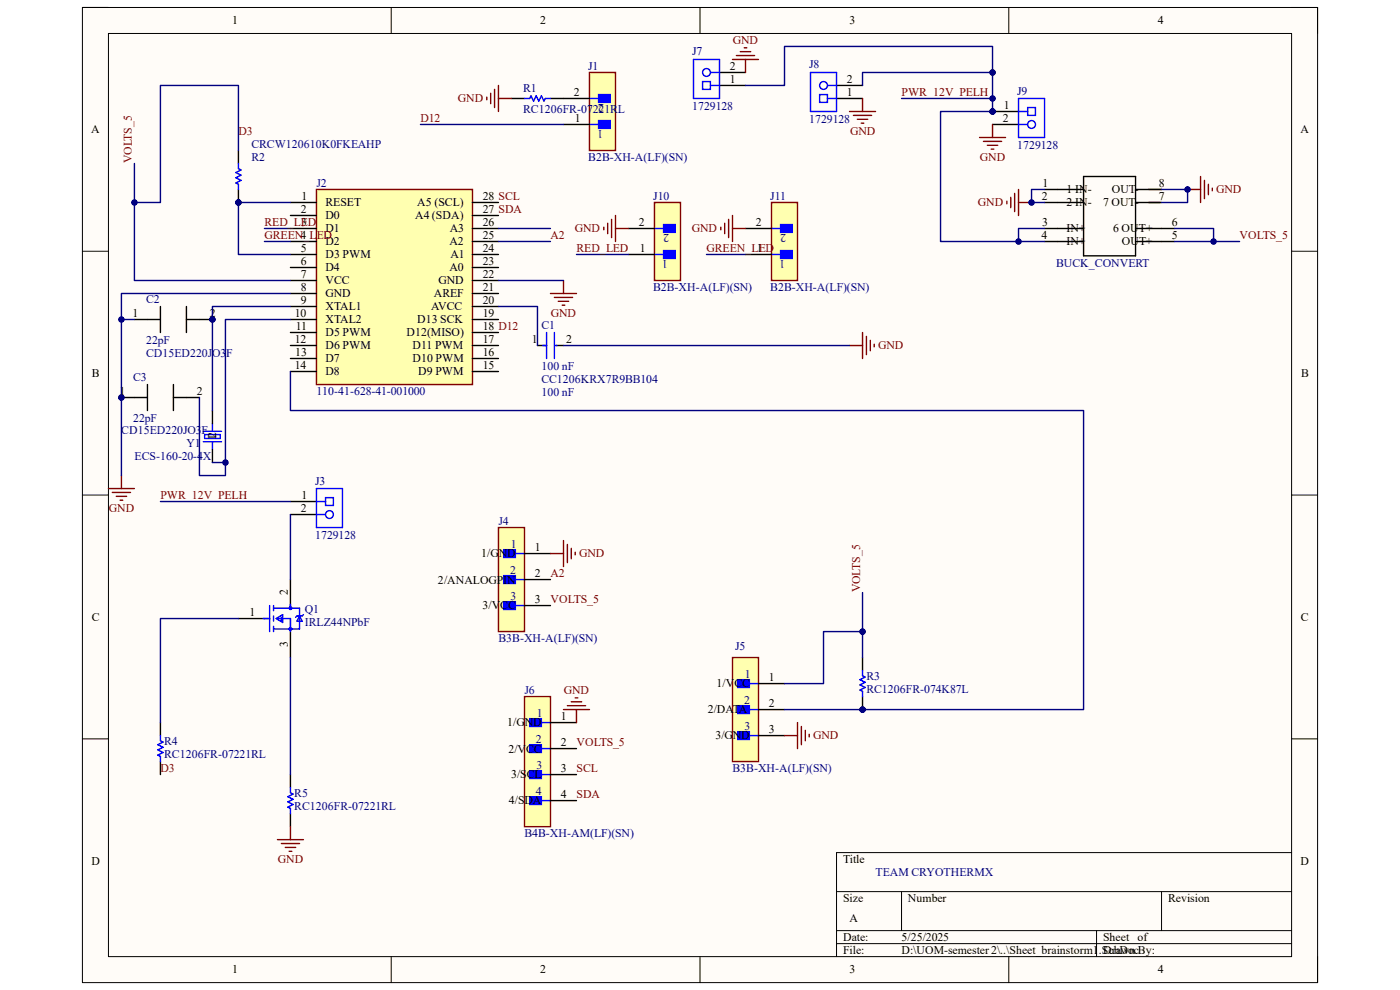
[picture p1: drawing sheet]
<svg xmlns="http://www.w3.org/2000/svg" width="297mm" height="210mm" viewBox="0 0 297 210" stroke-linecap="round" stroke-linejoin="round" font-family="sans-serif">
<path d="M17.5 1.6h262v206.8h-262z" fill-rule="evenodd" fill="#fffcf8"/>
<path d="M17.5 1.6h262v206.8h-262z" fill="none" stroke="#000" stroke-width=".21"/>
<path d="M23 7.1h251v195.8h-251z" fill-rule="evenodd" fill="#fffcf8"/>
<g fill="none" stroke="#000" stroke-width=".21">
<path d="M17.5 1.6h5.5M23 7.1h251v195.8h-251zM83 1.6v5.5M148.5 1.6v5.5M214 1.6v5.5M274 1.6h5.5v5.5M17.5 53.3h5.5M274 53.3h5.5M17.5 105h5.5M274 105h5.5M17.5 156.7h5.5M274 156.7h5.5"/>
<path d="M177.5 189.1h96.5M177.5 197.4h96.5M191.3 189.1v8.3M232.6 197.4v5.5M246.4 189.1v8.3M274 180.9h-96.5v22M83 202.9v5.5M148.5 202.9v5.5M177.5 200.2h96.5M214 202.9v5.5M279.5 202.9v5.5"/>
</g>
<circle cx="183" cy="150.5" r=".55" fill="#000080"/>
<circle cx="183" cy="150.5" r=".55" fill="none" stroke="#000080" stroke-width=".21"/>
<path d="M183 139.5v2.8M183 147.8v2.7" fill="none" stroke="#000" stroke-width=".3"/>
<circle cx="183" cy="150.5" r=".55" fill="#000080"/>
<circle cx="183" cy="150.5" r=".55" fill="none" stroke="#000080" stroke-width=".21"/>
<path d="M183 142.3v1.1l.5 .2-1.1 .6 1.1 .5-1.1 .6 1.1 .5-1.1 .6 .6 .3v1.1" fill="none" stroke="#00f" stroke-width=".3"/>
<path d="M111.3 147.8h5.5v27.6h-5.5z" fill-rule="evenodd" fill="#ffffb0"/>
<path d="M111.3 147.8h5.5v27.6h-5.5z" fill="none" stroke="#800000" stroke-width=".3"/>
<path d="M112.4 152.5h2.5v1.6h-2.5z" fill-rule="evenodd" fill="#00f"/>
<path d="M112.4 152.5h2.5v1.6h-2.5zM114.9 153.3h1.9" fill="none" stroke="#00f" stroke-width=".3"/>
<path d="M112.4 158h2.5v1.6h-2.5z" fill-rule="evenodd" fill="#00f"/>
<path d="M112.4 158h2.5v1.6h-2.5zM114.9 158.8h1.9" fill="none" stroke="#00f" stroke-width=".3"/>
<path d="M112.4 163.5h2.5v1.6h-2.5z" fill-rule="evenodd" fill="#00f"/>
<path d="M112.4 163.5h2.5v1.6h-2.5zM114.9 164.3h1.9" fill="none" stroke="#00f" stroke-width=".3"/>
<path d="M112.4 169h2.5v1.7h-2.5z" fill-rule="evenodd" fill="#00f"/>
<path d="M112.4 169h2.5v1.7h-2.5zM114.9 169.8h1.9" fill="none" stroke="#00f" stroke-width=".3"/>
<path d="M116.8 153.3h5.5M116.8 158.8h5.5M116.8 164.3h5.5M116.8 169.8h5.5" fill="none" stroke="#000" stroke-width=".3"/>
<path d="M155.4 139.5h5.5v22.1h-5.5z" fill-rule="evenodd" fill="#ffffb0"/>
<path d="M155.4 139.5h5.5v22.1h-5.5z" fill="none" stroke="#800000" stroke-width=".3"/>
<path d="M156.5 144.2h2.5v1.6h-2.5z" fill-rule="evenodd" fill="#00f"/>
<path d="M156.5 144.2h2.5v1.6h-2.5zM159 145h1.9" fill="none" stroke="#00f" stroke-width=".3"/>
<path d="M156.5 149.7h2.5v1.7h-2.5z" fill-rule="evenodd" fill="#00f"/>
<path d="M156.5 149.7h2.5v1.7h-2.5zM159 150.5h1.9" fill="none" stroke="#00f" stroke-width=".3"/>
<path d="M156.5 155.2h2.5v1.7h-2.5z" fill-rule="evenodd" fill="#00f"/>
<g fill="none" stroke="#00f" stroke-width=".3">
<path d="M55.8 131.2h1.4M57.2 128.5v5.5M58 128.5v1.1M58 130.7v1.1M58 132.9v1.1M58 129h5.5v4.4h-5.5M58.6 131.2l1.4-.8v1.6zM58.9 131.2h2.7v2.8M59.7 130.9v.9M61.6 128.2v.8M63.5 130.7l.6 1.1h-1.1zM64.4 130.4l-.3 .3h-1.1l-.3 .2"/>
<path d="M156.5 155.2h2.5v1.7h-2.5zM159 156h1.9"/>
<circle cx="61.6" cy="129" r=".28"/>
<circle cx="61.6" cy="133.4" r=".28"/>
</g>
<path d="M50.6 131.2h5.5M61.6 122.9v5.6M61.6 134v5.5M160.9 145h5.5M160.9 150.5h5.5M160.9 156h5.5" fill="none" stroke="#000" stroke-width=".3"/>
<path d="M67.1 40.2h33.1v41.4h-33.1z" fill-rule="evenodd" fill="#ffffb0"/>
<g fill="none" stroke="#800000" stroke-width=".3">
<path d="M67.1 40.2h33.1v41.4h-33.1zM119.5 59.5v2.8M116.8 62.3h5.5M117.6 63.1h3.9M118.4 63.9h2.2M119.3 64.7h.5M180.2 73.3h2.8M183 70.5v5.6M183.8 71.4v3.8M184.6 72.2v2.2M185.5 73v.6M23 103.6h5.5"/>
<path d="M23.8 104.5h3.9M24.7 105.3h2.2M25.5 106.1h.5M25.8 100.9v2.7M119.5 150.5h5.6M120.4 149.7h3.8M121.2 148.9h2.2M122 148h.6M122.3 150.5v2.8M166.4 156h2.8M169.2 153.3v5.5M170 154.1v3.9"/>
<path d="M170.8 154.9v2.2M171.7 155.8v.5M58.9 178.1h5.5M59.7 178.9h3.9M60.5 179.8h2.2M61.6 175.4v2.7M61.3 180.6h.6"/>
</g>
<g fill="none" stroke="#000" stroke-width=".3">
<path d="M61.6 43h5.5M61.6 45.7h5.5M61.6 48.5h5.5M61.6 51.2h5.5M61.6 54h5.5M61.6 56.7h5.5M61.6 59.5h5.5M100.2 43h5.5M100.2 45.7h5.5M100.2 48.5h5.5M100.2 51.2h5.5M100.2 54h5.5"/>
<path d="M100.2 56.7h5.5M100.2 59.5h5.5M61.6 62.3h5.5M61.6 65h5.5M61.6 67.8h5.5M61.6 70.5h5.5M61.6 73.3h5.5M61.6 76.1h5.5M61.6 78.8h5.5M100.2 62.3h5.5M100.2 65h5.5M100.2 67.8h5.5"/>
<path d="M100.2 70.5h5.5M100.2 73.3h5.5M100.2 76.1h5.5M100.2 78.8h5.5M114 73.3h2M117.9 73.3h1.6M45.1 87.1v2.7M45.1 95.4v2.7M34 153.3v2.7M34 161.6v2.7M61.6 164.3v2.8M61.6 172.6v2.8"/>
</g>
<path d="M115.1 73.3h.9M116 70.5v5.6M117.6 70.5v5.6M117.9 73.3h.3M43.1 91.5h3.9M43.1 93.7h3.9M43.4 92.2h3.3v.8h-3.3zM45.1 89.8v1.7M45.1 93.7v1.7M34 156v1.1l.6 .3-1.1 .6 1.1 .5-1.1 .6 1.1 .5-1.1 .6 .5 .3v1.1M61.6 167.1v1.1l.6 .3-1.1 .5 1.1 .6-1.1 .5 1.1 .6-1.1 .5 .5 .3v1.1" fill="none" stroke="#00f" stroke-width=".3"/>
<path d="M105.7 111.9h5.6v22.1h-5.6z" fill-rule="evenodd" fill="#ffffb0"/>
<path d="M105.7 111.9h5.6v22.1h-5.6z" fill="none" stroke="#800000" stroke-width=".3"/>
<path d="M106.9 116.6h2.4v1.7h-2.4z" fill-rule="evenodd" fill="#00f"/>
<path d="M106.9 116.6h2.4v1.7h-2.4zM109.3 117.4h2" fill="none" stroke="#00f" stroke-width=".3"/>
<path d="M106.9 122.1h2.4v1.7h-2.4z" fill-rule="evenodd" fill="#00f"/>
<path d="M106.9 122.1h2.4v1.7h-2.4zM109.3 122.9h2" fill="none" stroke="#00f" stroke-width=".3"/>
<path d="M106.9 127.6h2.4v1.7h-2.4z" fill-rule="evenodd" fill="#00f"/>
<path d="M106.9 127.6h2.4v1.7h-2.4zM109.3 128.5h2" fill="none" stroke="#00f" stroke-width=".3"/>
<path d="M111.3 117.4h5.5M111.3 122.9h5.5M111.3 128.5h5.5" fill="none" stroke="#000" stroke-width=".3"/>
<path d="M116.8 117.4h2.7M119.5 114.7v5.5M120.4 115.5v3.9M121.2 116.3v2.2M122 117.2v.5" fill="none" stroke="#800000" stroke-width=".3"/>
<path d="M125.1 15.4h5.5v16.5h-5.5z" fill-rule="evenodd" fill="#ffffb0"/>
<path d="M125.1 15.4h5.5v16.5h-5.5z" fill="none" stroke="#800000" stroke-width=".3"/>
<path d="M127 25.6h2.5v1.6h-2.5z" fill-rule="evenodd" fill="#00f"/>
<path d="M125.1 26.4h1.9M127 25.6h2.5v1.6h-2.5z" fill="none" stroke="#00f" stroke-width=".3"/>
<path d="M127 20.1h2.5v1.6h-2.5z" fill-rule="evenodd" fill="#00f"/>
<path d="M111.3 20.9h1.1l.2-.6 .6 1.1 .5-1.1 .6 1.1 .6-1.1 .5 1.1 .3-.5h1.1M125.1 20.9h1.9M127 20.1h2.5v1.6h-2.5zM67.1 109.2h2M67.1 106.4h2M67.1 103.6h5.5v8.3h-5.5z" fill="none" stroke="#00f" stroke-width=".3"/>
<path d="M108.5 20.9h2.8M116.8 20.9h8.3M119.5 26.4h5.6M61.6 106.4h5.5M61.6 109.2h5.5" fill="none" stroke="#000" stroke-width=".3"/>
<path d="M104.1 19.8v2.2M104.9 19v3.8M105.7 18.1v5.5M103.3 20.6v.6M105.7 20.9h2.8" fill="none" stroke="#800000" stroke-width=".3"/>
<circle cx="69.9" cy="109.2" r=".83" fill="#fff"/>
<g fill="none" stroke="#00f" stroke-width=".3">
<path d="M69.1 105.6h1.6v1.6h-1.6z"/>
<circle cx="69.9" cy="109.2" r=".83"/>
</g>
<circle cx="50.6" cy="43" r=".55" fill="#000080"/>
<circle cx="50.6" cy="43" r=".55" fill="none" stroke="#000080" stroke-width=".21"/>
<path d="M50.6 31.9v2.8M50.6 40.2v2.8" fill="none" stroke="#000" stroke-width=".3"/>
<circle cx="50.6" cy="43" r=".55" fill="#000080"/>
<circle cx="50.6" cy="43" r=".55" fill="none" stroke="#000080" stroke-width=".21"/>
<path d="M50.6 34.7v1.1l.5 .3-1.1 .5 1.1 .6-1.1 .5 1.1 .6-1.1 .5 .6 .3v1.1" fill="none" stroke="#00f" stroke-width=".3"/>
<circle cx="45.1" cy="67.8" r=".55" fill="#000080"/>
<circle cx="45.1" cy="67.8" r=".55" fill="none" stroke="#000080" stroke-width=".21"/>
<path d="M28.5 67.8h5.5M34 65v5.5M39.5 65v5.5M39.5 67.8h5.6" fill="none" stroke="#000" stroke-width=".3"/>
<circle cx="45.1" cy="67.8" r=".55" fill="#000080"/>
<circle cx="45.1" cy="67.8" r=".55" fill="none" stroke="#000080" stroke-width=".21"/>
<circle cx="25.8" cy="84.3" r=".55" fill="#000080"/>
<circle cx="25.8" cy="84.3" r=".55" fill="none" stroke="#000080" stroke-width=".21"/>
<path d="M25.8 84.3h5.5M31.3 81.6v5.5M36.8 81.6v5.5M36.8 84.3h2.7" fill="none" stroke="#000" stroke-width=".3"/>
<circle cx="25.8" cy="84.3" r=".55" fill="#000080"/>
<circle cx="25.8" cy="84.3" r=".55" fill="none" stroke="#000080" stroke-width=".21"/>
<path d="M39.5 84.3h2.8" fill="none" stroke="#000" stroke-width=".3"/>
<circle cx="210.6" cy="23.7" r=".55" fill="#000080"/>
<circle cx="210.6" cy="23.7" r=".55" fill="none" stroke="#000080" stroke-width=".21"/>
<path d="M210.6 23.7h5.5" fill="none" stroke="#000" stroke-width=".3"/>
<circle cx="210.6" cy="23.7" r=".55" fill="#000080"/>
<circle cx="210.6" cy="23.7" r=".55" fill="none" stroke="#000080" stroke-width=".21"/>
<path d="M210.6 26.4h5.5" fill="none" stroke="#000" stroke-width=".3"/>
<path d="M216.1 26.4h1.9M216.1 23.7h1.9M216.1 20.9h5.5v8.3h-5.5z" fill="none" stroke="#00f" stroke-width=".3"/>
<circle cx="218.8" cy="26.4" r=".83" fill="#fff"/>
<g fill="none" stroke="#00f" stroke-width=".3">
<path d="M147.1 12.6h5.5v8.3h-5.5zM150.7 15.4h1.9M150.7 18.1h1.9M218 22.8h1.7v1.7h-1.7z"/>
<circle cx="218.8" cy="26.4" r=".83"/>
</g>
<path d="M152.6 18.1h5.6M152.6 15.4h5.6M229.9 37.4h11v16.9h-11zM221.6 40.2h8.3M221.6 43h8.3M221.6 48.5h8.3M221.6 51.2h8.3M240.9 40.2h5.5M240.9 43h5.5M240.9 48.5h8.3M240.9 51.2h8.3" fill="none" stroke="#000" stroke-width=".3"/>
<path d="M207.8 29.2h5.5M208.6 30h3.9M209.5 30.8h2.2M210.3 31.6h.5M210.6 26.4v2.8" fill="none" stroke="#800000" stroke-width=".3"/>
<circle cx="149.9" cy="15.4" r=".83" fill="#fff"/>
<g fill="none" stroke="#00f" stroke-width=".3">
<path d="M149.1 17.3h1.6v1.7h-1.6zM171.9 15.4h5.6v8.3h-5.6zM175.5 18.1h2M175.5 20.9h2"/>
<circle cx="149.9" cy="15.4" r=".83"/>
</g>
<path d="M155.4 12.6h5.5M156.2 11.8h3.9M157.1 11h2.2M157.9 10.1h.5M158.2 12.6v2.8" fill="none" stroke="#800000" stroke-width=".3"/>
<path d="M177.5 18.1h5.5M177.5 20.9h5.5" fill="none" stroke="#000" stroke-width=".3"/>
<circle cx="174.7" cy="18.1" r=".83" fill="#fff"/>
<g fill="none" stroke="#00f" stroke-width=".3">
<path d="M173.9 20.1h1.6v1.6h-1.6z"/>
<circle cx="174.7" cy="18.1" r=".83"/>
</g>
<path d="M180.2 23.7h5.5M181 24.5h3.9M181.9 25.3h2.2M182.7 26.1h.6M183 20.9v2.8M213.6 42.7v.5M214.4 41.9v2.2M215.3 41v3.9M216.1 40.2v5.5M216.1 43h2.7" fill="none" stroke="#800000" stroke-width=".3"/>
<circle cx="218.8" cy="43" r=".55" fill="#000080"/>
<circle cx="218.8" cy="43" r=".55" fill="none" stroke="#000080" stroke-width=".21"/>
<path d="M254.7 37.4v5.6M255.5 38.3v3.8M256.4 39.1v2.2M257.2 39.9v.6M251.9 40.2h2.8" fill="none" stroke="#800000" stroke-width=".3"/>
<circle cx="251.9" cy="40.2" r=".55" fill="#000080"/>
<circle cx="251.9" cy="40.2" r=".55" fill="none" stroke="#000080" stroke-width=".21"/>
<path d="M138.8 43h5.6v16.5h-5.6z" fill-rule="evenodd" fill="#ffffb0"/>
<path d="M138.8 43h5.6v16.5h-5.6z" fill="none" stroke="#800000" stroke-width=".3"/>
<path d="M140.8 53.2h2.5v1.6h-2.5z" fill-rule="evenodd" fill="#00f"/>
<path d="M138.8 54h2M140.8 53.2h2.5v1.6h-2.5z" fill="none" stroke="#00f" stroke-width=".3"/>
<path d="M140.8 47.6h2.5v1.7h-2.5z" fill-rule="evenodd" fill="#00f"/>
<path d="M138.8 48.5h2M140.8 47.6h2.5v1.7h-2.5z" fill="none" stroke="#00f" stroke-width=".3"/>
<path d="M133.3 54h5.5M133.3 48.5h5.5" fill="none" stroke="#000" stroke-width=".3"/>
<path d="M163.7 43h5.5v16.5h-5.5z" fill-rule="evenodd" fill="#ffffb0"/>
<path d="M163.7 43h5.5v16.5h-5.5z" fill="none" stroke="#800000" stroke-width=".3"/>
<path d="M165.6 53.2h2.5v1.6h-2.5z" fill-rule="evenodd" fill="#00f"/>
<path d="M163.7 54h1.9M165.6 53.2h2.5v1.6h-2.5z" fill="none" stroke="#00f" stroke-width=".3"/>
<path d="M165.6 47.6h2.5v1.7h-2.5z" fill-rule="evenodd" fill="#00f"/>
<path d="M163.7 48.5h1.9M165.6 47.6h2.5v1.7h-2.5z" fill="none" stroke="#00f" stroke-width=".3"/>
<path d="M158.2 54h5.5M158.2 48.5h5.5" fill="none" stroke="#000" stroke-width=".3"/>
<path d="M128.1 48.2v.5M128.9 47.4v2.2M129.7 46.5v3.9M130.6 45.7v5.5M130.6 48.5h2.7M152.9 48.2v.5M153.7 47.4v2.2M154.6 46.5v3.9M155.4 48.5h2.8M155.4 45.7v5.5" fill="none" stroke="#800000" stroke-width=".3"/>
<path d="M61.6 62.3h-35.8v38.6" fill="none" stroke="#000080" stroke-width=".3"/>
<circle cx="25.8" cy="84.3" r=".55" fill="#000080"/>
<circle cx="25.8" cy="84.3" r=".55" fill="none" stroke="#000080" stroke-width=".21"/>
<circle cx="25.8" cy="67.8" r=".55" fill="#000080"/>
<circle cx="25.8" cy="67.8" r=".55" fill="none" stroke="#000080" stroke-width=".21"/>
<path d="M105.7 59.5h13.8M105.7 48.5h11.1M119.5 73.3h60.7M34 106.4h27.6M61.6 109.2v13.7M50.6 131.2h-16.6v22.1M61.6 139.5v24.8M183 134h-8.3v11h-8.3" fill="none" stroke="#000080" stroke-width=".3"/>
<circle cx="183" cy="134" r=".55" fill="#000080"/>
<circle cx="183" cy="134" r=".55" fill="none" stroke="#000080" stroke-width=".21"/>
<path d="M166.4 150.5h16.6" fill="none" stroke="#000080" stroke-width=".3"/>
<circle cx="183" cy="150.5" r=".55" fill="#000080"/>
<circle cx="183" cy="150.5" r=".55" fill="none" stroke="#000080" stroke-width=".21"/>
<path d="M183 125.7v8.3" fill="none" stroke="#000080" stroke-width=".3"/>
<circle cx="183" cy="134" r=".55" fill="#000080"/>
<circle cx="183" cy="134" r=".55" fill="none" stroke="#000080" stroke-width=".21"/>
<path d="M183 134v5.5" fill="none" stroke="#000080" stroke-width=".3"/>
<circle cx="183" cy="134" r=".55" fill="#000080"/>
<circle cx="183" cy="134" r=".55" fill="none" stroke="#000080" stroke-width=".21"/>
<path d="M61.6 78.8v8.3h168.3v63.4h-46.9" fill="none" stroke="#000080" stroke-width=".3"/>
<circle cx="183" cy="150.5" r=".55" fill="#000080"/>
<circle cx="183" cy="150.5" r=".55" fill="none" stroke="#000080" stroke-width=".21"/>
<path d="M89.2 26.4h30.3M105.7 51.2h11.1M61.6 65h-16.5v22.1" fill="none" stroke="#000080" stroke-width=".3"/>
<circle cx="45.1" cy="67.8" r=".55" fill="#000080"/>
<circle cx="45.1" cy="67.8" r=".55" fill="none" stroke="#000080" stroke-width=".21"/>
<path d="M25.8 67.8h2.7M105.7 65h8.3v8.3" fill="none" stroke="#000080" stroke-width=".3"/>
<circle cx="25.8" cy="67.8" r=".55" fill="#000080"/>
<circle cx="25.8" cy="67.8" r=".55" fill="none" stroke="#000080" stroke-width=".21"/>
<path d="M42.3 84.3v16.6h5.5v-2.8" fill="none" stroke="#000080" stroke-width=".3"/>
<circle cx="47.8" cy="98.1" r=".55" fill="#000080"/>
<circle cx="47.8" cy="98.1" r=".55" fill="none" stroke="#000080" stroke-width=".21"/>
<path d="M61.6 67.8h-13.8v30.3h-2.7" fill="none" stroke="#000080" stroke-width=".3"/>
<circle cx="47.8" cy="98.1" r=".55" fill="#000080"/>
<circle cx="47.8" cy="98.1" r=".55" fill="none" stroke="#000080" stroke-width=".21"/>
<path d="M210.6 15.4v-5.5h-44.2v8.2h-8.2" fill="none" stroke="#000080" stroke-width=".3"/>
<circle cx="210.6" cy="15.4" r=".55" fill="#000080"/>
<circle cx="210.6" cy="15.4" r=".55" fill="none" stroke="#000080" stroke-width=".21"/>
<path d="M210.6 15.4v8.3" fill="none" stroke="#000080" stroke-width=".3"/>
<circle cx="210.6" cy="23.7" r=".55" fill="#000080"/>
<circle cx="210.6" cy="23.7" r=".55" fill="none" stroke="#000080" stroke-width=".21"/>
<circle cx="210.6" cy="20.9" r=".55" fill="#000080"/>
<circle cx="210.6" cy="20.9" r=".55" fill="none" stroke="#000080" stroke-width=".21"/>
<circle cx="210.6" cy="15.4" r=".55" fill="#000080"/>
<circle cx="210.6" cy="15.4" r=".55" fill="none" stroke="#000080" stroke-width=".21"/>
<path d="M221.6 48.5h-5.5v2.7h5.5" fill="none" stroke="#000080" stroke-width=".3"/>
<circle cx="216.1" cy="51.2" r=".55" fill="#000080"/>
<circle cx="216.1" cy="51.2" r=".55" fill="none" stroke="#000080" stroke-width=".21"/>
<path d="M191.3 20.9h19.3" fill="none" stroke="#000080" stroke-width=".3"/>
<circle cx="210.6" cy="20.9" r=".55" fill="#000080"/>
<circle cx="210.6" cy="20.9" r=".55" fill="none" stroke="#000080" stroke-width=".21"/>
<path d="M210.6 15.4h-27.6v2.7" fill="none" stroke="#000080" stroke-width=".3"/>
<circle cx="210.6" cy="15.4" r=".55" fill="#000080"/>
<circle cx="210.6" cy="15.4" r=".55" fill="none" stroke="#000080" stroke-width=".21"/>
<path d="M210.6 23.7h-11.1v27.5h16.6" fill="none" stroke="#000080" stroke-width=".3"/>
<circle cx="216.1" cy="51.2" r=".55" fill="#000080"/>
<circle cx="216.1" cy="51.2" r=".55" fill="none" stroke="#000080" stroke-width=".21"/>
<circle cx="210.6" cy="23.7" r=".55" fill="#000080"/>
<circle cx="210.6" cy="23.7" r=".55" fill="none" stroke="#000080" stroke-width=".21"/>
<path d="M221.6 40.2h-2.8v2.8h2.8" fill="none" stroke="#000080" stroke-width=".3"/>
<circle cx="218.8" cy="43" r=".55" fill="#000080"/>
<circle cx="218.8" cy="43" r=".55" fill="none" stroke="#000080" stroke-width=".21"/>
<path d="M246.4 40.2h5.5v2.8h-5.5" fill="none" stroke="#000080" stroke-width=".3"/>
<circle cx="251.9" cy="40.2" r=".55" fill="#000080"/>
<circle cx="251.9" cy="40.2" r=".55" fill="none" stroke="#000080" stroke-width=".21"/>
<path d="M249.2 48.5h8.3v2.7h-8.3" fill="none" stroke="#000080" stroke-width=".3"/>
<circle cx="257.5" cy="51.2" r=".55" fill="#000080"/>
<circle cx="257.5" cy="51.2" r=".55" fill="none" stroke="#000080" stroke-width=".21"/>
<path d="M28.5 34.7v24.8h33.1" fill="none" stroke="#000080" stroke-width=".3"/>
<circle cx="28.5" cy="43" r=".55" fill="#000080"/>
<circle cx="28.5" cy="43" r=".55" fill="none" stroke="#000080" stroke-width=".21"/>
<path d="M257.5 51.2h5.5" fill="none" stroke="#000080" stroke-width=".3"/>
<circle cx="257.5" cy="51.2" r=".55" fill="#000080"/>
<circle cx="257.5" cy="51.2" r=".55" fill="none" stroke="#000080" stroke-width=".21"/>
<path d="M50.6 43h11" fill="none" stroke="#000080" stroke-width=".3"/>
<circle cx="50.6" cy="43" r=".55" fill="#000080"/>
<circle cx="50.6" cy="43" r=".55" fill="none" stroke="#000080" stroke-width=".21"/>
<path d="M50.6 31.9v-13.8h-16.6v24.9h-5.5" fill="none" stroke="#000080" stroke-width=".3"/>
<circle cx="28.5" cy="43" r=".55" fill="#000080"/>
<circle cx="28.5" cy="43" r=".55" fill="none" stroke="#000080" stroke-width=".21"/>
<path d="M50.6 43v11h11" fill="none" stroke="#000080" stroke-width=".3"/>
<circle cx="50.6" cy="43" r=".55" fill="#000080"/>
<circle cx="50.6" cy="43" r=".55" fill="none" stroke="#000080" stroke-width=".21"/>
<path d="M56.1 51.2h5.5M56.1 48.5h5.5M122.3 54h11M149.9 54h8.3" fill="none" stroke="#000080" stroke-width=".3"/>
<g font-size="2.5">
<text x="49.3" y="5.2">1</text>
<text x="114.6" y="5.2">2</text>
<text x="180.2" y="5.2">3</text>
<text x="245.6" y="5.2">4</text>
<text x="154.9" y="17.6">1</text>
<text x="154.9" y="14.8">2</text>
<text x="179.7" y="17.6">2</text>
<text x="121.7" y="20.3">2</text>
<text x="179.7" y="20.3">1</text>
<text x="212.9" y="23.1">1</text>
<text x="19.3" y="28.3">A</text>
<text x="121.9" y="25.9">1</text>
<text x="212.7" y="25.9">2</text>
<text x="275.9" y="28.3">A</text>
<text x="221.2" y="39.6">1</text>
<text x="226.3" y="41">1 IN-</text>
<text x="235.9" y="41">OUT-</text>
<text x="245.9" y="39.6">8</text>
<text x="63.8" y="45.2">2</text>
<text x="63.9" y="47.9">3</text>
<text x="64" y="42.4">1</text>
<text x="69" y="43.8">RESET</text>
<text x="69" y="46.5">D0</text>
<text x="88.1" y="46.5">A4 (SDA)</text>
<text x="88.5" y="43.8">A5 (SCL)</text>
<text x="102.4" y="42.4">28 SCL</text>
<text x="102.4" y="45.2">27 SDA</text>
<text x="102.4" y="47.9">26</text>
<text x="135.5" y="47.9">2</text>
<text x="160.3" y="47.9">2</text>
<text x="221" y="42.4">2</text>
<text x="221.1" y="47.9">3</text>
<text x="226.3" y="43.8">2 IN-</text>
<text x="234" y="43.8">7 OUT-</text>
<text x="245.9" y="42.4">7</text>
<text x="248.6" y="47.9">6</text>
<text x="63.8" y="50.7">4</text>
<text x="63.8" y="53.4">5</text>
<text x="69" y="49.3">D1</text>
<text x="69" y="52.1">D2</text>
<text x="95.4" y="52.1">A2</text>
<text x="95.5" y="49.3">A3</text>
<text x="102.4" y="50.7">25</text>
<text x="102.4" y="53.4">24</text>
<text x="135.7" y="53.4">1</text>
<text x="160.5" y="53.4">1</text>
<text x="221" y="50.7">4</text>
<text x="226.3" y="49.3">IN+</text>
<text x="226.3" y="52.1">IN+</text>
<text x="236.1" y="49.3">6 OUT+</text>
<text x="238" y="52.1">OUT+</text>
<text x="248.6" y="50.7">5</text>
<text x="63.8" y="56.2">6</text>
<text x="63.8" y="58.9">7</text>
<text x="69" y="54.8">D3 PWM</text>
<text x="69" y="57.6">D4</text>
<text x="95.3" y="57.6">A0</text>
<text x="95.5" y="54.8">A1</text>
<text x="102.4" y="56.2">23</text>
<text x="102.4" y="58.9">22</text>
<text x="63.8" y="64.5">9</text>
<text x="63.8" y="61.7">8</text>
<text x="69" y="60.3">VCC</text>
<text x="69" y="63.1">GND</text>
<text x="69" y="65.8">XTAL1</text>
<text x="91.5" y="65.8">AVCC</text>
<text x="92" y="63.1">AREF</text>
<text x="93" y="60.3">GND</text>
<text x="102.4" y="61.7">21</text>
<text x="102.4" y="64.5">20</text>
<text x="28.1" y="67.2">1</text>
<text x="44.5" y="67.2">2</text>
<text x="62.5" y="67.2">10</text>
<text x="62.7" y="70">11</text>
<text x="69" y="68.6">XTAL2</text>
<text x="69" y="71.4">D5 PWM</text>
<text x="86.2" y="71.4">D12(MISO)</text>
<text x="88.5" y="68.6">D13 SCK</text>
<text x="102.4" y="67.2">19</text>
<text x="102.4" y="70">18 D12</text>
<text x="62.5" y="72.7">12</text>
<text x="62.7" y="75.5">13</text>
<text x="69" y="74.1">D6 PWM</text>
<text x="69" y="76.9">D7</text>
<text x="87.5" y="74.1">D11 PWM</text>
<text x="87.5" y="76.9">D10 PWM</text>
<text x="102.4" y="72.7">17</text>
<text x="102.4" y="75.5">16</text>
<text x="112.8" y="72.7">1</text>
<text x="120.1" y="72.7">2</text>
<text x="19.5" y="80">B</text>
<text x="25.4" y="83.8">1</text>
<text x="41.7" y="83.8">2</text>
<text x="62.5" y="78.3">14</text>
<text x="69" y="79.6">D8</text>
<text x="88.7" y="79.6">D9 PWM</text>
<text x="102.4" y="78.3">15</text>
<text x="276" y="80">B</text>
<text x="45.9" y="93.4" transform="rotate(-90 45.9 93.4)">12</text>
<text x="64" y="105.8">1</text>
<text x="63.8" y="108.6">2</text>
<text x="102.1" y="118.2">1/GND</text>
<text x="113.5" y="116.9">1</text>
<text x="92.9" y="123.8">2/ANALOGPIN</text>
<text x="113.5" y="122.4">2</text>
<text x="19.5" y="131.7">C</text>
<text x="53" y="130.7">1</text>
<text x="61.1" y="126.2" transform="rotate(-90 61.1 126.2)">2</text>
<text x="102.4" y="129.3">3/VCC</text>
<text x="113.5" y="127.9">3</text>
<text x="276" y="131.7">C</text>
<text x="61.1" y="137.2" transform="rotate(-90 61.1 137.2)">3</text>
<text x="152" y="145.8">1/VCC</text>
<text x="163.1" y="144.4">1</text>
<text x="163.1" y="150">2</text>
<text x="107.6" y="154.1">1/GND</text>
<text x="119" y="152.7">1</text>
<text x="150.2" y="151.3">2/DATA</text>
<text x="163.1" y="155.5">3</text>
<text x="107.9" y="159.6">2/VCC</text>
<text x="119" y="158.2">2</text>
<text x="151.8" y="156.8">3/GND</text>
<text x="108.4" y="165.1">3/SCL</text>
<text x="119" y="163.7">3</text>
<text x="107.9" y="170.6">4/SDA</text>
<text x="119" y="169.3">4</text>
<text x="19.4" y="183.4">D</text>
<text x="178.9" y="183">Title</text>
<text x="275.9" y="183.4">D</text>
<text x="178.9" y="191.3">Size</text>
<text x="192.6" y="191.3">Number</text>
<text x="247.8" y="191.3">Revision</text>
<text x="180.2" y="195.5">A</text>
<text x="178.9" y="199.6">Date:</text>
<text x="178.9" y="202.4">File:</text>
<text x="191.3" y="199.6">5/25/2025</text>
<text x="191.3" y="202.4">D:\UOM-semester 2\..\Sheet_brainstorm1.SchDoc</text>
<text x="234" y="202.4">Drawn By:</text>
<text x="234" y="199.6">Sheet</text>
<text x="241.4" y="199.6">of</text>
<text x="49.3" y="206.5">1</text>
<text x="114.6" y="206.5">2</text>
<text x="180.2" y="206.5">3</text>
<text x="245.6" y="206.5">4</text>
</g>
<g font-size="2.5" fill="#000080">
<text x="146.9" y="11.8">J7</text>
<text x="124.8" y="14.8">J1</text>
<text x="171.7" y="14.5">J8</text>
<text x="111" y="19.5">R1</text>
<text x="111" y="23.9">RC1206FR-07221RL</text>
<text x="128.1" y="22" transform="rotate(-180 128.1 22)">2</text>
<text x="146.9" y="23.4">1729128</text>
<text x="215.8" y="20.1">J9</text>
<text x="127.9" y="27.5" transform="rotate(-180 127.9 27.5)">1</text>
<text x="171.7" y="26.1">1729128</text>
<text x="53.3" y="34.1">R2</text>
<text x="53.3" y="31.4">CRCW120610K0FKEAHP</text>
<text x="124.8" y="34.1">B2B-XH-A(LF)(SN)</text>
<text x="215.8" y="31.6">1729128</text>
<text x="67.1" y="39.6">J2</text>
<text x="138.6" y="42.4">J10</text>
<text x="163.4" y="42.4">J11</text>
<text x="141.9" y="49.6" transform="rotate(-180 141.9 49.6)">2</text>
<text x="166.8" y="49.6" transform="rotate(-180 166.8 49.6)">2</text>
<text x="141.7" y="55.1" transform="rotate(-180 141.7 55.1)">1</text>
<text x="166.5" y="55.1" transform="rotate(-180 166.5 55.1)">1</text>
<text x="224.1" y="56.7">BUCK_CONVERT</text>
<text x="31" y="64.2">C2</text>
<text x="138.6" y="61.7">B2B-XH-A(LF)(SN)</text>
<text x="163.4" y="61.7">B2B-XH-A(LF)(SN)</text>
<text x="114.9" y="69.7">C1</text>
<text x="31" y="75.8">CD15ED220JO3F</text>
<text x="31" y="73">22pF</text>
<text x="28.2" y="80.7">C3</text>
<text x="67.1" y="83.8">110-41-628-41-001000</text>
<text x="114.9" y="78.5">100 nF</text>
<text x="114.9" y="81.3">CC1206KRX7R9BB104</text>
<text x="28.2" y="89.6">22pF</text>
<text x="114.9" y="84">100 nF</text>
<text x="25.7" y="92">CD15ED220JO3F</text>
<text x="39.5" y="94.8">Y1</text>
<text x="28.5" y="97.6">ECS-160-20-4X</text>
<text x="66.8" y="102.8">J3</text>
<text x="105.7" y="111.3">J4</text>
<text x="66.8" y="114.4">1729128</text>
<text x="108.4" y="116.3">1</text>
<text x="108.2" y="121.8">2</text>
<text x="64.6" y="130.1">Q1</text>
<text x="108.3" y="127.3">3</text>
<text x="64.6" y="132.9">IRLZ44NPbF</text>
<text x="105.7" y="136.2">B3B-XH-A(LF)(SN)</text>
<text x="156" y="137.8">J5</text>
<text x="158" y="143.9">1</text>
<text x="111.3" y="147.2">J6</text>
<text x="157.9" y="149.4">2</text>
<text x="183.8" y="144.2">R3</text>
<text x="183.8" y="146.9">RC1206FR-074K87L</text>
<text x="113.9" y="152.2">1</text>
<text x="157.9" y="154.9">3</text>
<text x="34.8" y="158">R4</text>
<text x="34.8" y="160.7">RC1206FR-07221RL</text>
<text x="113.7" y="157.7">2</text>
<text x="113.8" y="163.2">3</text>
<text x="155.4" y="163.7">B3B-XH-A(LF)(SN)</text>
<text x="62.4" y="169">R5</text>
<text x="62.4" y="171.7">RC1206FR-07221RL</text>
<text x="113.7" y="168.7">4</text>
<text x="111.3" y="177.5">B4B-XH-AM(LF)(SN)</text>
<text x="185.8" y="185.8">TEAM CRYOTHERMX</text>
</g>
<g font-size="2.5" fill="#800000">
<text x="155.5" y="9.3">GND</text>
<text x="97.2" y="21.7">GND</text>
<text x="191.3" y="20.3">PWR_12V_PELH</text>
<text x="50.6" y="28.6">D3</text>
<text x="89.2" y="25.9">D12</text>
<text x="180.3" y="28.6">GND</text>
<text x="28" y="34.7" transform="rotate(-90 28 34.7)">VOLTS_5</text>
<text x="207.9" y="34.1">GND</text>
<text x="258" y="41">GND</text>
<text x="56.1" y="47.9">RED_LED</text>
<text x="207.5" y="43.8">GND</text>
<text x="56.1" y="50.7">GREEN_LED</text>
<text x="116.8" y="50.7">A2</text>
<text x="122" y="49.3">GND</text>
<text x="122.3" y="53.4">RED_LED</text>
<text x="146.8" y="49.3">GND</text>
<text x="149.9" y="53.4">GREEN_LED</text>
<text x="263" y="50.7">VOLTS_5</text>
<text x="116.9" y="67.2">GND</text>
<text x="186.3" y="74.1">GND</text>
<text x="34" y="105.8">PWR_12V_PELH</text>
<text x="23.1" y="108.6">GND</text>
<text x="122.9" y="118.2">GND</text>
<text x="116.8" y="122.4">A2</text>
<text x="182.5" y="125.7" transform="rotate(-90 182.5 125.7)">VOLTS_5</text>
<text x="116.8" y="127.9">VOLTS_5</text>
<text x="119.6" y="147.2">GND</text>
<text x="122.3" y="158.2">VOLTS_5</text>
<text x="172.5" y="156.8">GND</text>
<text x="34" y="163.7">D3</text>
<text x="122.3" y="163.7">SCL</text>
<text x="122.3" y="169.3">SDA</text>
<text x="59" y="183">GND</text>
</g>
</svg>
